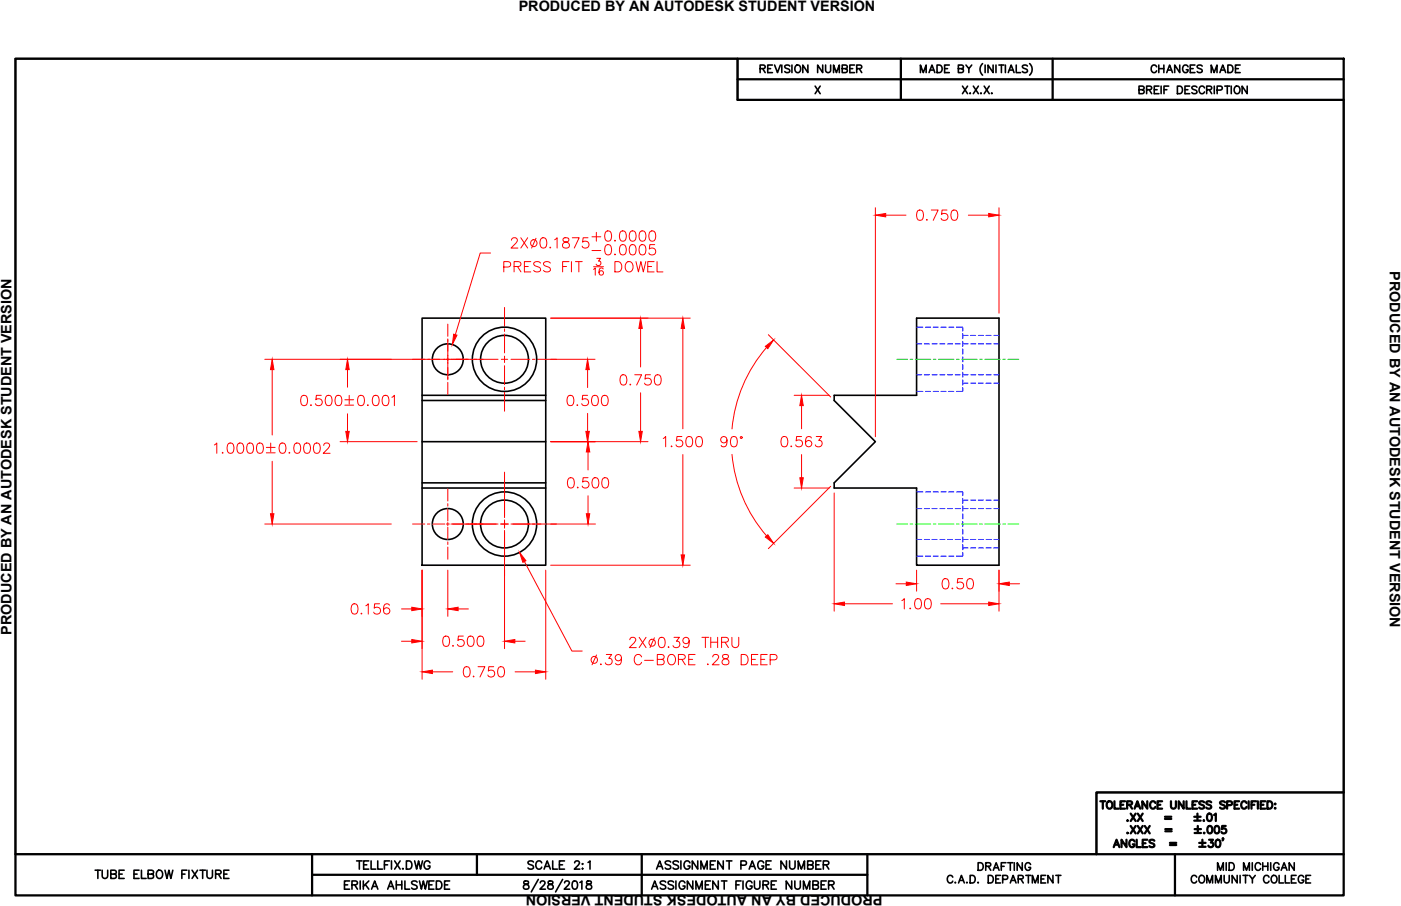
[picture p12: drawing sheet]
<svg xmlns="http://www.w3.org/2000/svg" width="432mm" height="279mm" viewBox="0 0 432 279" stroke-linecap="round" stroke-linejoin="round" font-family="sans-serif">
<!-- layer: OBJECT LINES -->
<g fill="none" stroke="#000" stroke-width=".5">
<path d="M4.8 18.1h222.5v12.7h186.8v213.6h-76.2v19h-333.1zM302.8 19.6a2.4 2.4 0 0 0 0 3.6M317.3 19.6a2.4 2.4 0 0 1 0 3.6M251.2 26.6l1.6 2.3M252.8 26.6l-1.6 2.3M283.7 22.4v-2.3l.9 2.3 .9-2.3v2.3M286.3 22.4l.9-2.3 .9 2.3M286.7 21.6h1.1M288.8 20.1h.8a1.25 1.25 0 0 1 .8 1.1 1.25 1.25 0 0 1-.8 1.2h-.8zM291.1 21.2h.9M292.6 20.1h-1.5v2.3h1.5M295.4 21.2l1.3-.1 .2-.4-.1-.4-1.4-.2v2.3h1a.61 .61 0 0 0 .6-.6 .61 .61 0 0 0-.6-.6"/>
<path d="M296.6 26.6l1.6 2.3M297.7 20.1l.9 1.1 .9-1.1M298.2 26.6l-1.6 2.3M298.6 21.2v1.2M299 28.7l-.1 .1h.2M300 26.6l1.6 2.3M301.6 26.6l-1.6 2.3M302.3 28.7l-.1 .1h.2M303.3 26.6l1.6 2.3M303.6 20.1v2.3M304.9 26.6l-1.6 2.3M305.7 28.7l-.1 .1h.2"/>
<path d="M306.1 20.1v2.3l-1.6-2.3v2.3M307 20.1v2.3M307.9 20.1h1.5M308.6 20.1v2.3M309.9 20.1v2.3M310.8 22.4l.8-2.3 .9 2.3M311.1 21.6h1.1M313.2 20.1v2.3h1.3M316.7 20.4a.88 .88 0 0 0-.9-.4 .88 .88 0 0 0-.7 .6l.2 .3 1.1 .5a.54 .54 0 0 1 0 .9 1.05 1.05 0 0 1-1.3-.2M130.1 98.1h38.1v76.2h-38.1zM130.1 136.2h38.1M130.1 121.9h38.1"/>
<path d="M130.1 123.5h38.1M257.1 121.9h25.4v-23.8h25.4v76.2h-25.4v-23.8h-25.4v-1.6l12.7-12.7-12.7-12.7zM130.1 150.5h38.1M130.1 148.9h38.1M161.6 271.8a.52 .52 0 0 0 .2 .8 .91 .91 0 0 1 1 .4 .91 .91 0 0 1 0 1.1l-.9 .1-.5-.2a.94 .94 0 0 1 .2-1 .94 .94 0 0 1 .9-.4 .52 .52 0 0 0 .3-.8zM165.9 271.2l-2.2 3.9M166.5 272.3l.5-.6 .7 .1 .3 .4-.4 .8-1.2 1.2h1.7M169.1 271.8a.52 .52 0 0 0 .2 .8 .91 .91 0 0 1 1 .4 .91 .91 0 0 1 0 1.1l-.9 .1a.73 .73 0 0 1-.6-.8 .73 .73 0 0 1 .7-.6l.5-.2a.51 .51 0 0 0 .3-.8zM173.4 271.2l-2.2 3.9M174 272.3l.5-.6 .8 .2a.76 .76 0 0 1-.2 1.1l-1.2 1.2h1.7M176.7 271.8a.83 .83 0 0 1 1.2 .4 1.29 1.29 0 0 1-.9 2 1.63 1.63 0 0 1-.3-2.4zM178.7 272.2l.6-.5v2.5"/>
<path d="M180.9 271.8a.52 .52 0 0 0 .3 .8 .91 .91 0 0 1 1 .4 .91 .91 0 0 1-.1 1.1l-.8 .1a.73 .73 0 0 1-.7-.8 .73 .73 0 0 1 .8-.6l.5-.2a.51 .51 0 0 0 .2-.8z"/>
<circle cx="138" cy="110.8" r="4.8"/>
<circle cx="155.5" cy="110.8" r="9.9"/>
<circle cx="155.5" cy="110.8" r="7.4"/>
<circle cx="138" cy="161.6" r="4.8"/>
<circle cx="155.5" cy="161.6" r="9.9"/>
<circle cx="155.5" cy="161.6" r="7.4"/>
</g>
<!-- layer: HIDDEN -->
<g fill="none" stroke="#00f" stroke-width=".31">
<path d="M282.5 100.9h1.9M282.5 106h1.6M282.5 115.6h1.6M284.9 106h1.6M284.9 115.6h1.6M285.2 100.9h1.6M287.3 106h1.6M287.3 115.6h1.6M287.6 100.9h1.6M289.6 106h1.6M289.6 115.6h1.6M290 100.9h1.6"/>
<path d="M292 106h1.6M292 115.6h1.6M292.4 100.9h1.6M294.4 106h1.6M294.4 115.6h1.6M294.8 100.9h1.9v1.2M296.7 119.5v1.2h-1.9M296.7 102.9v1.6M296.7 105.3v1.5M296.7 107.6v1.6M296.7 110v1.6M296.7 112.4v1.6"/>
<path d="M296.7 114.8v1.6M296.7 117.2v1.5M296.7 103.4h1.6M296.7 118.2h1.6M296.8 106h1.6M296.8 115.6h1.6M299.1 103.4h1.6M299.1 118.2h1.6M299.2 106h1.6M299.2 115.6h1.6M301.5 103.4h1.6M301.5 118.2h1.6"/>
<path d="M301.6 106h1.5M301.6 115.6h1.5M303.9 103.4h1.6M303.9 118.2h1.6M303.9 106h1.6M303.9 115.6h1.6M306.3 103.4h1.6M306.3 118.2h1.6M306.3 106h1.6M306.3 115.6h1.6M282.5 120.7h1.9M285.2 120.7h1.6"/>
<path d="M287.6 120.7h1.6M290 120.7h1.6M292.4 120.7h1.6M282.5 151.7h1.9M282.5 156.8h1.6M284.9 156.8h1.6M285.2 151.7h1.6M287.3 156.8h1.6M287.6 151.7h1.6M289.6 156.8h1.6M290 151.7h1.6M292 156.8h1.6"/>
<path d="M292.4 151.7h1.6M294.4 156.8h1.6M294.8 151.7h1.9v1.2M296.7 153.7v1.6M296.7 156.1v1.5M296.7 158.4v1.6M296.7 154.2h1.6M296.8 156.8h1.6M299.1 154.2h1.6M299.2 156.8h1.6M301.5 154.2h1.6M301.6 156.8h1.5"/>
<path d="M303.9 154.2h1.6M303.9 156.8h1.6M306.3 154.2h1.6M306.3 156.8h1.6M282.5 171.5h1.9M282.5 166.4h1.6M284.9 166.4h1.6M285.2 171.5h1.6M287.3 166.4h1.6M287.6 171.5h1.6M289.6 166.4h1.6M290 171.5h1.6"/>
<path d="M292 166.4h1.6M292.4 171.5h1.6M294.4 166.4h1.6M296.7 170.3v1.2h-1.9M296.7 160.8v1.6M296.7 163.2v1.6M296.7 165.6v1.6M296.7 168v1.5M296.7 169h1.6M296.8 166.4h1.6M299.1 169h1.6M299.2 166.4h1.6"/>
<path d="M301.5 169h1.6M301.6 166.4h1.5M303.9 169h1.6M303.9 166.4h1.6M306.3 169h1.6M306.3 166.4h1.6"/>
</g>
<!-- layer: CENTERLINE -->
<g fill="none" stroke="#0f0" stroke-width=".31">
<path d="M276.4 110.8h3.3M280.5 110.8h.8M282.1 110.8h4.8M287.7 110.8h.7M289.2 110.8h4.8M294.8 110.8h.8M296.4 110.8h4.7M301.9 110.8h.8M303.5 110.8h4.8M309.1 110.8h.8M310.7 110.8h3.3M276.4 161.6h3.3"/>
<path d="M280.5 161.6h.8M282.1 161.6h4.8M287.7 161.6h.7M289.2 161.6h4.8M294.8 161.6h.8M296.4 161.6h4.7M301.9 161.6h.8M303.5 161.6h4.8M309.1 161.6h.8M310.7 161.6h3.3"/>
</g>
<!-- layer: DIMENSIONS -->
<g fill="none" stroke="#f00" stroke-width=".31">
<path d="M151.2 78h-3.2l-7.7 25.2M157.6 74.1l.2-.5 .5-.3 .9 .2a.73 .73 0 0 1 .1 1l-1.8 2h2.1M160.5 73.3l2.1 3.2M162.6 73.3l-2.1 3.2M165.2 73.5l-1.3 3M166.9 73.5a1.02 1.02 0 0 1 1.5 .4 2.66 2.66 0 0 1-.3 2.4 1.04 1.04 0 0 1-1.5-.4 2.58 2.58 0 0 1 .3-2.4zM169.6 76.2v.3l.1-.2M171 73.9l.7-.6v3.2M173.7 73.5a.64 .64 0 0 0 .3 1 1.17 1.17 0 0 1 1.2 .4 1.17 1.17 0 0 1 .1 1.3 1.13 1.13 0 0 1-1.2 .3 1.13 1.13 0 0 1-.7-1.1 1.42 1.42 0 0 1 1.5-.9 .64 .64 0 0 0 .3-1l-.5-.2zM176.4 73.3h2.1l-1.5 3.2M181.2 73.3h-1.5l-.1 1.4a1.12 1.12 0 0 1 1.7 0 1.12 1.12 0 0 1-.2 1.6 1.12 1.12 0 0 1-1.7-.4M182.4 73h2.8"/>
<path d="M182.4 77.3h2.8M183.8 71.7v2.7M183.9 79.7h1.2l-.6 .8a.74 .74 0 0 1 .5 1.2 .74 .74 0 0 1-1.3-.2M186.8 71.4a1.02 1.02 0 0 1 1.5 .4 2.62 2.62 0 0 1-.3 2.4 1.04 1.04 0 0 1-1.5-.4 2.62 2.62 0 0 1 .3-2.4zM186.8 75.6a1.02 1.02 0 0 1 1.5 .5 2.62 2.62 0 0 1-.3 2.4 1.04 1.04 0 0 1-1.5-.5 2.62 2.62 0 0 1 .3-2.4zM189.5 74.1l-.1 .1h.3M189.5 78.3l-.1 .2h.3M191.4 71.4a1.01 1.01 0 0 1 1.5 .4 2.58 2.58 0 0 1-.3 2.4 1.04 1.04 0 0 1-1.5-.4 2.62 2.62 0 0 1 .3-2.4zM191.4 75.6a1.01 1.01 0 0 1 1.5 .5 2.58 2.58 0 0 1-.3 2.4 1.04 1.04 0 0 1-1.5-.5 2.62 2.62 0 0 1 .3-2.4zM194.4 71.4a1.02 1.02 0 0 1 1.5 .4 2.66 2.66 0 0 1-.3 2.4 1.04 1.04 0 0 1-1.5-.4 2.58 2.58 0 0 1 .3-2.4zM194.4 75.6a1.02 1.02 0 0 1 1.5 .5 2.66 2.66 0 0 1-.3 2.4 1.04 1.04 0 0 1-1.5-.5 2.58 2.58 0 0 1 .3-2.4zM197.4 71.4a1.02 1.02 0 0 1 1.5 .4 2.62 2.62 0 0 1-.3 2.4 1.04 1.04 0 0 1-1.5-.4 2.62 2.62 0 0 1 .3-2.4z"/>
<path d="M197.4 75.6a1.02 1.02 0 0 1 1.5 .5 2.62 2.62 0 0 1-.3 2.4 1.04 1.04 0 0 1-1.5-.5 2.62 2.62 0 0 1 .3-2.4zM200.4 71.4a1.02 1.02 0 0 1 1.6 .4 2.62 2.62 0 0 1-.4 2.4 1.04 1.04 0 0 1-1.5-.4 2.62 2.62 0 0 1 .3-2.4zM201.8 75.4h-1.5l-.2 1.4a1.12 1.12 0 0 1 1.7 0 1.12 1.12 0 0 1-.2 1.7 1.12 1.12 0 0 1-1.6-.5M269.8 64.1v70.6M273 66.4h6.2M282.9 64.9a1.04 1.04 0 0 1 1.6 .5 2.59 2.59 0 0 1-.3 2.4 1.04 1.04 0 0 1-1.6-.5 2.68 2.68 0 0 1 .3-2.4zM285.7 67.6l-.2 .2h.3M287 64.8h2.1l-1.5 3.1M291.9 64.8h-1.5l-.2 1.3a1.12 1.12 0 0 1 1.7 0 1.12 1.12 0 0 1-.2 1.7 1.12 1.12 0 0 1-1.6-.5M293.5 64.9a1.04 1.04 0 0 1 1.5 .5 2.59 2.59 0 0 1-.3 2.4 1.04 1.04 0 0 1-1.5-.5 2.68 2.68 0 0 1 .3-2.4zM298.5 66.4h6.2M307.9 64.1v32.5"/>
<path d="M138 99.9v3.8M155.3 82.3h1.3a.84 .84 0 0 0 .8-.8 .84 .84 0 0 0-.8-.8h-1.3v3.2M155.5 94.8v5.8M158.4 82.2l1.9-.2a.73 .73 0 0 0 0-1.2l-1.9-.1v3.2M159.5 82.2l1.1 1.7M161.6 82.2h1.2M163.6 80.7h-2v3.2h2M166.6 81.1a1.19 1.19 0 0 0-1.2-.5 1.19 1.19 0 0 0-.9 .8l.3 .5 1.2 .4a.77 .77 0 0 1 .6 .6 .77 .77 0 0 1-.3 .8 1.49 1.49 0 0 1-1.8-.3M169.6 81.1a1.19 1.19 0 0 0-1.1-.5 1.19 1.19 0 0 0-1 .8l.3 .5 1.2 .4a.76 .76 0 0 1 .6 .6 .76 .76 0 0 1-.3 .8 1.47 1.47 0 0 1-1.8-.3M169.7 98.1h43M173.4 82.2h1.2M175.4 80.7h-2v3.2"/>
<path d="M176.1 80.7v3.2M177.3 80.7h2.2M178.4 80.7v3.2M182.9 83.1l.6-.5v2.3M182.9 82.3h3.1M185.9 83l-.1-.3a.72 .72 0 0 0-1.1 .4 1.3 1.3 0 0 0 .6 1.8 .69 .69 0 0 0 .7-.7 .69 .69 0 0 0-.6-.7 .69 .69 0 0 0-.8 .6M189.5 80.7h1.1a1.7 1.7 0 0 1 1.1 1.6 1.7 1.7 0 0 1-1.1 1.6h-1.1zM193 81.1a1.17 1.17 0 0 1 1.3-.4 1.17 1.17 0 0 1 .8 1.2 1.38 1.38 0 0 1-.3 1.5 1.38 1.38 0 0 1-1.5 .3 1.98 1.98 0 0 1-.3-2.6zM196 80.7l.8 3.2 .7-3.2 .8 3.2 .7-3.2M199.6 82.2h1.3M201.6 80.7h-2v3.2h2M202.5 80.7v3.2h1.8"/>
<path d="M81.6 110.8h71.9M83.9 114v20.2M107.1 114v5.4M138 104.5v12.6M138 117.9v3.8M154.5 110.8h2M155.5 101.4v.8M155.5 103v5.8M155.5 109.8v2M155.5 112.8v5.8M155.5 119.4v.8M157.5 110.8h5.8"/>
<path d="M164.1 110.8h.8M165.7 110.8h17.7M181.1 114v5.5M191.5 115.7a1.04 1.04 0 0 1 1.6 .5 2.64 2.64 0 0 1-.4 2.4 1.03 1.03 0 0 1-1.5-.5 2.6 2.6 0 0 1 .3-2.4zM194.3 118.4v.3l.1-.1M195.6 115.6h2.1l-1.5 3.1M197.4 101.3v11.9M200.5 115.6h-1.6l-.1 1.3a1.12 1.12 0 0 1 1.7 0 1.12 1.12 0 0 1-.2 1.7 1.12 1.12 0 0 1-1.7-.5M202.1 115.7a1.04 1.04 0 0 1 1.5 .5 2.64 2.64 0 0 1-.3 2.4 1.03 1.03 0 0 1-1.5-.5 2.6 2.6 0 0 1 .3-2.4zM210.5 101.3v30.9M236.3 107.2a44.4 44.4 0 0 0-10.7 25.1M236.8 103.2l19.2 19.2"/>
<path d="M66.1 137.2l.7-.6v3.2M68.6 139.5v.3l.2-.2M70.4 136.8a1.04 1.04 0 0 1 1.6 .4 2.65 2.65 0 0 1-.4 2.4 1.04 1.04 0 0 1-1.5-.4 2.64 2.64 0 0 1 .3-2.4zM73.5 136.8a1.03 1.03 0 0 1 1.5 .4 2.6 2.6 0 0 1-.3 2.4 1.04 1.04 0 0 1-1.5-.4 2.64 2.64 0 0 1 .3-2.4zM76.5 136.8a1.04 1.04 0 0 1 1.5 .4 2.68 2.68 0 0 1-.3 2.4 1.04 1.04 0 0 1-1.5-.4 2.59 2.59 0 0 1 .3-2.4zM79.5 136.8a1.04 1.04 0 0 1 1.5 .4 2.65 2.65 0 0 1-.3 2.4 1.04 1.04 0 0 1-1.5-.4 2.64 2.64 0 0 1 .3-2.4zM82.1 138h2.7M82.1 139.6h2.7M83.4 136.6v2.7M86.5 136.8a1.04 1.04 0 0 1 1.5 .4 2.65 2.65 0 0 1-.3 2.4 1.03 1.03 0 0 1-1.5-.4 2.59 2.59 0 0 1 .3-2.4zM89.2 139.5l-.2 .1h.3M91 136.8a1.04 1.04 0 0 1 1.5 .4 2.65 2.65 0 0 1-.3 2.4 1.04 1.04 0 0 1-1.5-.4 2.64 2.64 0 0 1 .3-2.4z"/>
<path d="M93.1 122.1a1.04 1.04 0 0 1 1.5 .4 2.64 2.64 0 0 1-.3 2.4 1.04 1.04 0 0 1-1.5-.4 2.65 2.65 0 0 1 .3-2.4zM94 136.8a1.04 1.04 0 0 1 1.5 .4 2.6 2.6 0 0 1-.3 2.4 1.04 1.04 0 0 1-1.5-.4 2.67 2.67 0 0 1 .3-2.4zM95.8 124.8v.3l.2-.2M97 136.8a1.04 1.04 0 0 1 1.6 .4 2.65 2.65 0 0 1-.3 2.4 1.03 1.03 0 0 1-1.5-.4 2.59 2.59 0 0 1 .2-2.4zM99 121.9h-1.5l-.1 1.4a1.12 1.12 0 0 1 1.7 0 1.12 1.12 0 0 1-.3 1.6 1.12 1.12 0 0 1-1.6-.4M99.8 137.4l.1-.5 .5-.3 .9 .2a.71 .71 0 0 1 .1 1l-1.8 2h2.1M100.7 122.1a1.04 1.04 0 0 1 1.5 .4 2.64 2.64 0 0 1-.3 2.4 1.03 1.03 0 0 1-1.5-.4 2.6 2.6 0 0 1 .3-2.4zM103.7 122.1a1.04 1.04 0 0 1 1.5 .4 2.64 2.64 0 0 1-.3 2.4 1.04 1.04 0 0 1-1.5-.4 2.65 2.65 0 0 1 .3-2.4zM104.8 136.2h23.8M106.3 123.3h2.7M106.3 124.9h2.7M107.1 127.6v5.4"/>
<path d="M107.6 121.9v2.7M110.7 122.1a1.04 1.04 0 0 1 1.5 .4 2.64 2.64 0 0 1-.3 2.4 1.04 1.04 0 0 1-1.5-.4 2.65 2.65 0 0 1 .3-2.4zM113.4 124.8l-.2 .1h.3M115.2 122.1a1.03 1.03 0 0 1 1.5 .4 2.59 2.59 0 0 1-.3 2.4 1.04 1.04 0 0 1-1.5-.4 2.65 2.65 0 0 1 .3-2.4zM118.2 122.1a1.04 1.04 0 0 1 1.5 .4 2.67 2.67 0 0 1-.3 2.4 1.04 1.04 0 0 1-1.5-.4 2.6 2.6 0 0 1 .3-2.4zM120.8 122.5l.7-.6v3.2M155.5 121v5.8M169.7 136.2h30M175.2 122.1a1.04 1.04 0 0 1 1.5 .4 2.64 2.64 0 0 1-.3 2.4 1.04 1.04 0 0 1-1.5-.4 2.65 2.65 0 0 1 .3-2.4zM177.9 124.8l-.1 .1h.3M181.1 121.9h-1.5l-.2 1.4a1.12 1.12 0 0 1 1.7 0 1.12 1.12 0 0 1-.2 1.6 1.12 1.12 0 0 1-1.6-.4M181.1 127.5v5.5"/>
<path d="M181.2 139.4v5.5M182.8 122.1a1.04 1.04 0 0 1 1.5 .4 2.64 2.64 0 0 1-.3 2.4 1.03 1.03 0 0 1-1.5-.4 2.6 2.6 0 0 1 .3-2.4zM185.8 122.1a1.04 1.04 0 0 1 1.5 .4 2.64 2.64 0 0 1-.3 2.4 1.04 1.04 0 0 1-1.5-.4 2.65 2.65 0 0 1 .3-2.4zM197.4 121.1v11.9M204.4 135.2l.8-.6v3.2M207 137.5l-.2 .1h.3M210.2 134.6h-1.5l-.2 1.4a1.12 1.12 0 0 1 1.7 0 1.12 1.12 0 0 1-.2 1.6 1.12 1.12 0 0 1-1.7-.4M211.8 134.8a1.04 1.04 0 0 1 1.5 .4 2.64 2.64 0 0 1-.3 2.4 1.04 1.04 0 0 1-1.5-.4 2.65 2.65 0 0 1 .3-2.4zM214.9 134.8a1.03 1.03 0 0 1 1.5 .4 2.59 2.59 0 0 1-.3 2.4 1.04 1.04 0 0 1-1.6-.4 2.65 2.65 0 0 1 .4-2.4zM224.1 135.7a.98 .98 0 0 1-1.4 .8 .98 .98 0 0 1-.4-1.5 .98 .98 0 0 1 1.6 .1 2.87 2.87 0 0 1-.3 2.5 .93 .93 0 0 1-1.3-.3M225.6 134.8a1.04 1.04 0 0 1 1.5 .4 2.64 2.64 0 0 1-.3 2.4 1.03 1.03 0 0 1-1.5-.4 2.6 2.6 0 0 1 .3-2.4zM241.1 134.8a1.04 1.04 0 0 1 1.6 .4 2.59 2.59 0 0 1-.3 2.4 1.04 1.04 0 0 1-1.6-.4 2.68 2.68 0 0 1 .3-2.4z"/>
<path d="M243.9 137.5l-.2 .1h.3M244.8 121.9h10.8M247 134.6h-1.5l-.1 1.4a1.12 1.12 0 0 1 1.7 0 1.12 1.12 0 0 1-.2 1.6 1.12 1.12 0 0 1-1.7-.4M247 125.1v7.1M250.1 135.1a.93 .93 0 0 0-1.4-.3 1.9 1.9 0 0 0 .5 3 .98 .98 0 0 0 1-.9 .98 .98 0 0 0-.9-1.1 .98 .98 0 0 0-1 .9M251.6 134.6h1.6l-.9 1.2a1.07 1.07 0 0 1 1 1.5 1.07 1.07 0 0 1-1.7 .3l-.3-.4M83.9 142.3v16.1M138 150.7v3.8M138 155.3v.8M138 156.9v3.8M155.5 145.6v14M175.3 147.5a1.04 1.04 0 0 1 1.6 .4 2.64 2.64 0 0 1-.3 2.4 1.04 1.04 0 0 1-1.6-.4 2.65 2.65 0 0 1 .3-2.4z"/>
<path d="M178.1 150.2l-.2 .1h.3M181.2 147.3h-1.5l-.1 1.4a1.12 1.12 0 0 1 1.7 0 1.12 1.12 0 0 1-.2 1.6 1.12 1.12 0 0 1-1.7-.4M181.2 152.9v5.5M182.9 147.5a1.04 1.04 0 0 1 1.5 .4 2.67 2.67 0 0 1-.3 2.4 1.04 1.04 0 0 1-1.5-.4 2.6 2.6 0 0 1 .3-2.4zM185.9 147.5a1.04 1.04 0 0 1 1.5 .4 2.64 2.64 0 0 1-.3 2.4 1.04 1.04 0 0 1-1.5-.4 2.65 2.65 0 0 1 .3-2.4zM210.5 140.2v30.9M225.6 140.1a44.4 44.4 0 0 0 10.7 25.1M244.8 150.5h10.8M247 140.2v7.1M256 150l-19.2 19.2M257.1 152v36.5M81.6 161.6h39"/>
<path d="M127.2 161.6h3.7M130.1 175.8v33.7M131.7 161.6h.8M133.3 161.6h3.8M137.5 161.6h1M138 161.1v1M138 162.6v3.7M138 167.1v.8M138 168.7v3.8M138 175.8v14.3M139 161.6h14.5M154.2 161.6h2.6"/>
<path d="M155.5 160.3v2.6M155.5 163.6v36.4M157.5 161.6h26M161.6 173.2l14.7 27.6h3.1M168.2 175.8v33.7M169.7 174.3h43M282.5 175.8v6.5M290.8 178.6a1.02 1.02 0 0 1 1.5 .5 2.66 2.66 0 0 1-.3 2.4 1.04 1.04 0 0 1-1.5-.5 2.58 2.58 0 0 1 .3-2.4zM296.7 178.4h-1.5l-.2 1.4a1.12 1.12 0 0 1 1.7 0 1.12 1.12 0 0 1-.2 1.7 1.12 1.12 0 0 1-1.6-.5M298.4 178.6a1.01 1.01 0 0 1 1.5 .5 2.58 2.58 0 0 1-.3 2.4 1.04 1.04 0 0 1-1.5-.5 2.62 2.62 0 0 1 .3-2.4zM307.9 175.8v12.7M108.7 186.4a1.02 1.02 0 0 1 1.5 .4 2.64 2.64 0 0 1-.3 2.4 1.03 1.03 0 0 1-1.5-.4 2.58 2.58 0 0 1 .3-2.4z"/>
<path d="M111.4 189.1v.3l.1-.2M112.8 186.8l.7-.6v3.2M117 186.2h-1.5l-.2 1.4a1.12 1.12 0 0 1 1.7 0 1.12 1.12 0 0 1-.2 1.6 1.12 1.12 0 0 1-1.6-.4M120 186.7a.92 .92 0 0 0-.9-.5 .92 .92 0 0 0-.8 .6 1.86 1.86 0 0 0 .8 2.6 .99 .99 0 0 0 1.1-.9 .99 .99 0 0 0-.9-1.1 .99 .99 0 0 0-1.1 .9M123.7 187.8h3.2M123.7 197.7h3.2M136.9 196.3a1.04 1.04 0 0 1 1.5 .5 2.68 2.68 0 0 1-.3 2.4 1.04 1.04 0 0 1-1.5-.5 2.59 2.59 0 0 1 .3-2.4zM139.6 199l-.1 .2h.3M141.2 187.8h3.2M142.8 196.2h-1.5l-.2 1.3a1.12 1.12 0 0 1 1.7 0 1.12 1.12 0 0 1-.2 1.7 1.12 1.12 0 0 1-1.6-.5M144.5 196.3a1.03 1.03 0 0 1 1.5 .5 2.6 2.6 0 0 1-.3 2.4 1.04 1.04 0 0 1-1.5-.5 2.64 2.64 0 0 1 .3-2.4zM147.5 196.3a1.04 1.04 0 0 1 1.5 .5 2.68 2.68 0 0 1-.3 2.4 1.04 1.04 0 0 1-1.5-.5 2.59 2.59 0 0 1 .3-2.4z"/>
<path d="M158.7 197.7h3.2M194.1 197.3l.2-.5 .4-.3 .9 .2a.71 .71 0 0 1 .2 1l-1.8 2h2.1M197 196.5l2.1 3.2M199.1 196.5l-2.1 3.2M201.7 196.7l-1.4 3M203.3 196.7a1.04 1.04 0 0 1 1.6 .4 2.65 2.65 0 0 1-.3 2.5 1.04 1.04 0 0 1-1.6-.5 2.64 2.64 0 0 1 .3-2.4zM206.1 199.4l-.2 .2h.3M207.7 196.5h1.7l-.9 1.2a1.07 1.07 0 0 1 .9 1.6 1.07 1.07 0 0 1-1.8 .1l-.2-.3M212.4 197.6a.99 .99 0 0 1-1.3 .8 .99 .99 0 0 1-.4-1.5 .99 .99 0 0 1 1.6 .1 2.88 2.88 0 0 1-.3 2.6 .95 .95 0 0 1-1.4-.3M216.3 196.5h2.2M217.4 196.5v3.2M219.1 196.5v3.2"/>
<path d="M219.1 198.1h2.1M221.2 196.5v3.2M222.4 198.1l1.8-.2a.72 .72 0 0 0 0-1.2l-1.8-.2v3.2M223.5 198.1l1 1.6M225.6 196.5v2.3a1.07 1.07 0 0 0 1 .9 1.07 1.07 0 0 0 1.1-.9v-2.3M260.3 186.2h14.8M276.2 180h3.1M278 185.2l.7-.6v3.2M280.5 187.5l-.1 .1h.3M282.3 184.8a1.02 1.02 0 0 1 1.6 .4 2.67 2.67 0 0 1-.3 2.4 1.04 1.04 0 0 1-1.6-.4 2.58 2.58 0 0 1 .3-2.4zM285.4 184.8a1.03 1.03 0 0 1 1.5 .4 2.64 2.64 0 0 1-.3 2.4 1.04 1.04 0 0 1-1.5-.4 2.62 2.62 0 0 1 .3-2.4zM289.9 186.2h14.8"/>
<path d="M293.5 181.3v.3l.2-.1M311.1 180h3.2M133.3 207.2h6.2M143.2 205.8a1.04 1.04 0 0 1 1.6 .4 2.66 2.66 0 0 1-.3 2.4 1.02 1.02 0 0 1-1.6-.4 2.58 2.58 0 0 1 .3-2.4zM146 208.5v.3l.1-.2M147.3 205.6h2.1l-1.5 3.2M152.2 205.6h-1.5l-.2 1.4a1.12 1.12 0 0 1 1.7-.1 1.12 1.12 0 0 1-.2 1.7 1.12 1.12 0 0 1-1.6-.4M153.8 205.8a1.04 1.04 0 0 1 1.5 .4 2.58 2.58 0 0 1-.3 2.4 1.02 1.02 0 0 1-1.5-.4 2.58 2.58 0 0 1 .3-2.4zM158.8 207.2h6.2M183.8 202l-1.3 3M185.2 204.7l-.2 .2h.4M186.9 201.8h1.6l-.9 1.2a1.06 1.06 0 0 1 1 1.5 1.06 1.06 0 0 1-1.7 .4l-.3-.5"/>
<path d="M191.5 202.9a.98 .98 0 0 1-1.3 .8 .98 .98 0 0 1-.4-1.5 .98 .98 0 0 1 1.6 .1 2.92 2.92 0 0 1-.3 2.6 .94 .94 0 0 1-1.4-.3M197.7 202.6a1.17 1.17 0 0 0-1.3-.8 1.17 1.17 0 0 0-.9 1.2 1.39 1.39 0 0 0 .3 1.6 1.39 1.39 0 0 0 1.5 .3l.4-.7M198.7 203.6h2.7M202.6 203.3l1.8-.1a.74 .74 0 0 0 0-1.2l-1.8-.2v3.2h1.4a.83 .83 0 0 0 .7-.8 .83 .83 0 0 0-.7-.9M206.4 202a1.52 1.52 0 0 1 1.8 .7 1.52 1.52 0 0 1-.3 1.9 1.17 1.17 0 0 1-1.4 .4 1.17 1.17 0 0 1-.7-1.2 1.98 1.98 0 0 1 .6-1.8zM209.1 203.3l1.8-.1a.72 .72 0 0 0 0-1.2l-1.8-.2v3.2M210.2 203.3l1 1.7M212.3 203.3h1.2M214.2 201.8h-1.9v3.2h1.9M218.2 204.7l-.2 .2h.3M219.7 202.6l.1-.5 .5-.3 .9 .2a.72 .72 0 0 1 .1 1l-1.8 2h2.1M222.9 202a.64 .64 0 0 0 .2 1 1.18 1.18 0 0 1 1.3 .4 1.18 1.18 0 0 1 .1 1.3 1.13 1.13 0 0 1-1.2 .3 1.13 1.13 0 0 1-.8-1 1.86 1.86 0 0 1 1.9-1.1l.1-.6a1.19 1.19 0 0 0-1.6-.3z"/>
<path d="M228.4 201.8h1.1a1.69 1.69 0 0 1 1.1 1.6 1.69 1.69 0 0 1-1.1 1.6h-1.1zM231.6 203.3h1.2M233.6 201.8h-2v3.2h2M234.5 203.3h1.2M236.5 201.8h-2v3.2h2M237.4 203.5h1.3a.83 .83 0 0 0 .8-.8 .83 .83 0 0 0-.8-.9h-1.3v3.2"/>
<circle cx="164.5" cy="75" r="1.05"/>
<circle cx="228.5" cy="134.9" r=".3"/>
<circle cx="201" cy="198.2" r="1.05"/>
<circle cx="183.2" cy="203.5" r="1.05"/>
</g>
<g fill="#f00" stroke="#f00" stroke-width=".31">
<path d="M139.8 103.1l1 .3-1.4 2.9z"/>
<path d="M160.1 170.4l2 2.5-.9 .5z"/>
<path d="M235.9 106.8l2.5-2-1.7 2.7z"/>
<path d="M235.9 165.6l.8-.7 1.7 2.7z"/>
<path d="M269.8 66.4l3.2-.6v1.1z"/>
<path d="M304.7 65.8l3.2 .6-3.2 .5z"/>
<path d="M257.1 186.2l3.2-.5v1z"/>
<path d="M304.7 185.7l3.2 .5-3.2 .5z"/>
<path d="M279.3 179.5l3.2 .5-3.2 .6z"/>
<path d="M307.9 180l3.2-.5v1.1z"/>
<path d="M247 121.9l.6 3.2h-1.1z"/>
<path d="M246.5 147.3h1.1l-.6 3.2z"/>
<path d="M106.6 133h1l-.5 3.2z"/>
<path d="M107.1 110.8l.5 3.2h-1z"/>
<path d="M83.4 158.4h1l-.5 3.2z"/>
<path d="M83.9 110.8l.5 3.2h-1z"/>
<path d="M210.5 98.1l.5 3.2h-1.1z"/>
<path d="M209.9 171.1h1.1l-.5 3.2z"/>
<path d="M197.4 98.1l.6 3.2h-1.1z"/>
<path d="M196.9 133h1.1l-.6 3.2z"/>
<path d="M180.6 133h1l-.5 3.2z"/>
<path d="M181.1 110.8l.5 3.2h-1z"/>
<path d="M180.7 158.4h1.1l-.6 3.2z"/>
<path d="M181.2 136.2l.6 3.2h-1.1z"/>
<path d="M130.1 207.2l3.2-.5v1z"/>
<path d="M165 206.7l3.2 .5-3.2 .5z"/>
<path d="M138 187.8l3.2-.5v1z"/>
<path d="M126.9 187.3l3.2 .5-3.2 .5z"/>
<path d="M126.9 197.2l3.2 .5-3.2 .6z"/>
<path d="M155.5 197.7l3.2-.5v1.1z"/>
</g>
<!-- layer: BORDER -->
<path d="M4.8 18.1h409.3v258h-409.3zM227.3 18.1v12.7h186.8M277.7 18.1v12.7M324.4 18.1v12.7M227.3 24.4h186.8M4.8 263.4h409.3M96.2 263.4v12.7M96.2 269.8h171.1M147 263.4v6.4M197.8 263.4v12.7M267.3 263.4v12.7M362.1 263.4v12.7" fill="none" stroke="#000" stroke-width=".7"/>
<!-- layer: Title Block -->
<g fill="none" stroke="#000" stroke-width=".7">
<path d="M339.1 247.1h1.6M339.9 247.1v2.3M341.5 247.2a1.07 1.07 0 0 1 1.4 1 1.07 1.07 0 0 1-1.4 1.1l-.4-.8 .1-.9zM343.5 247.1v2.3h1.3M345.3 248.2h.9M346.7 247.1h-1.4v2.3h1.4M347.2 259v2.2l-1.5-2.2v2.2M347.4 248.2l1.3-.1 .2-.4-.1-.4-1.4-.2v2.3M347.5 253v.2l.1-.1M347.5 256.8v.2l.1-.1M348.2 248.2l.7 1.2M348.5 250.9l1.5 2.3"/>
<path d="M348.5 254.7l1.5 2.3M349.7 249.4l.9-2.3 .8 2.3M349.7 259.5a.84 .84 0 0 0-1-.5 .84 .84 0 0 0-.6 .8v.6a.82 .82 0 0 0 .8 .9 .82 .82 0 0 0 .8-.9h-.6M350 248.6h1.1M350 250.9l-1.5 2.3M350 254.7l-1.5 2.3M350.3 259v2.2h1.3M350.7 250.9l1.5 2.3M350.7 254.7l1.5 2.3M352.2 250.9l-1.5 2.3M352.2 254.7l-1.5 2.3M352.8 254.7l1.6 2.3"/>
<path d="M353.6 247.1v2.3l-1.5-2.3v2.3M353.6 259h-1.4v2.2h1.4M354.4 254.7l-1.6 2.3M355.8 259.3a.86 .86 0 0 0-.8-.4 .86 .86 0 0 0-.7 .6l.2 .3 1.1 .5 .2 .6a1 1 0 0 1-1.5 0M356.1 247.6a.84 .84 0 0 0-.9-.5 .84 .84 0 0 0-.7 .9v.5a.84 .84 0 0 0 .6 .9 .84 .84 0 0 0 1-.6M356.8 248.2h.8M358.2 247.1h-1.4v2.3h1.4M359.1 251.9h1.9M359.1 252.5h1.9M359.2 255.7h1.9M359.2 256.3h1.9M360.6 259.9h1.9"/>
<path d="M360.9 247.1v1.6a.77 .77 0 0 0 .8 .7 .77 .77 0 0 0 .7-.7v-1.6M364.8 247.1v2.3l-1.5-2.3v2.3M365.7 247.1v2.3h1.3M367.5 248.2h.9M368.1 251.9h1.9M368.1 253.1h1.9M368.2 255.7h2M368.2 256.9h2M369 247.1h-1.5v2.3h1.5M369.1 250.9v2M369.2 254.7v2M369.6 259.9h2"/>
<path d="M370.6 259v1.9M371 253v.2l.1-.1M371.1 247.4a.86 .86 0 0 0-.8-.3 .86 .86 0 0 0-.7 .5l.2 .4 1.1 .4 .2 .7a1 1 0 0 1-1.5 0M371.1 256.8v.2l.1-.1M372.3 251a.74 .74 0 0 1 1.1 .3l.1 .6a.99 .99 0 0 1-.9 1.3 1.47 1.47 0 0 1-.3-2.2zM372.4 254.8a.75 .75 0 0 1 1.1 .4l.1 .5a.98 .98 0 0 1-.8 1.3 1.46 1.46 0 0 1-.4-2.2zM372.6 259h1.3l-.7 .8a.76 .76 0 0 1 .6 1.3 .76 .76 0 0 1-1.4-.3M373.3 247.4a.86 .86 0 0 0-.8-.3 .86 .86 0 0 0-.7 .5l.2 .4 1.1 .4 .2 .7a1 1 0 0 1-1.5 0M374.2 251.3l.5-.4v2.3M374.6 254.8a.74 .74 0 0 1 1.1 .4l.1 .5a.99 .99 0 0 1-.9 1.3 1.47 1.47 0 0 1-.3-2.2zM374.9 259.1a.75 .75 0 0 1 1.1 .3l.1 .5a.99 .99 0 0 1-.8 1.3 1.48 1.48 0 0 1-.4-2.1zM377 258.6h-.2h.2l-.2 .6"/>
<path d="M377.5 247.4a.86 .86 0 0 0-.8-.3 .86 .86 0 0 0-.7 .5l.2 .4 1.1 .4 .2 .7a1 1 0 0 1-1.5 0M377.8 254.7h-1.1l-.1 1a.81 .81 0 0 1 1.2 0 .81 .81 0 0 1-.2 1.2 .81 .81 0 0 1-1.1-.3M378.2 248.3h1l.5-.4a.58 .58 0 0 0-.5-.8h-1v2.3M380.5 248.2h.9M381.9 247.1h-1.4v2.3h1.4M384.2 247.6a.85 .85 0 0 0-1-.5 .85 .85 0 0 0-.6 .9v.5a.84 .84 0 0 0 .6 .9 .84 .84 0 0 0 1-.6M384.8 247.1v2.3M385.7 248.2h.9M387.1 247.1h-1.4v2.3M387.7 247.1v2.3M388.5 248.2h.9M390 247.1h-1.5v2.3h1.5"/>
<path d="M390.6 247.1h.8a1.22 1.22 0 0 1 .8 1.1 1.22 1.22 0 0 1-.8 1.2h-.8zM392.9 248h.2zM392.9 249.3h.2zM414.1 244.4h-76.2v19M343.3 261.2l.8-2.2 .9 2.2M343.6 260.5h1.1M352.2 260.1h.9M360.6 260.6h1.9M369.6 261.1h2"/>
</g>
<g font-size="5.7">
<text x="233.5" y="23.6">REVISION NUMBER</text>
<text x="353.8" y="23.6">CHANGES MADE</text>
<text x="109" y="269.2">TELLFIX.DWG</text>
<text x="161.9" y="269.2">SCALE 2:1</text>
<text x="201.4" y="269.2">ASSIGNMENT PAGE NUMBER</text>
<text x="28.6" y="272">TUBE ELBOW FIXTURE</text>
<text x="105.1" y="275.5">ERIKA AHLSWEDE</text>
<text x="200" y="275.5">ASSIGNMENT FIGURE NUMBER</text>
</g>
<g font-size="5.3">
<text x="350.3" y="30">BREIF DESCRIPTION</text>
<text x="300.6" y="269.5">DRAFTING</text>
<text x="374.3" y="269.5">MID MICHIGAN</text>
<text x="291" y="273.4">C.A.D. DEPARTMENT</text>
<text x="366.2" y="273.4">COMMUNITY COLLEGE</text>
</g>
<g font-size="4.4">
<text x="159.9" y="3.5">PRODUCED BY AN AUTODESK STUDENT VERSION</text>
<text x="428.3" y="83.7" transform="rotate(90 428.3 83.7)">PRODUCED BY AN AUTODESK STUDENT VERSION</text>
<text x="3.5" y="195.8" transform="rotate(-90 3.5 195.8)">PRODUCED BY AN AUTODESK STUDENT VERSION</text>
<text x="272" y="275.9" transform="rotate(180 272 275.9)">PRODUCED BY AN AUTODESK STUDENT VERSION</text>
</g>
</svg>
